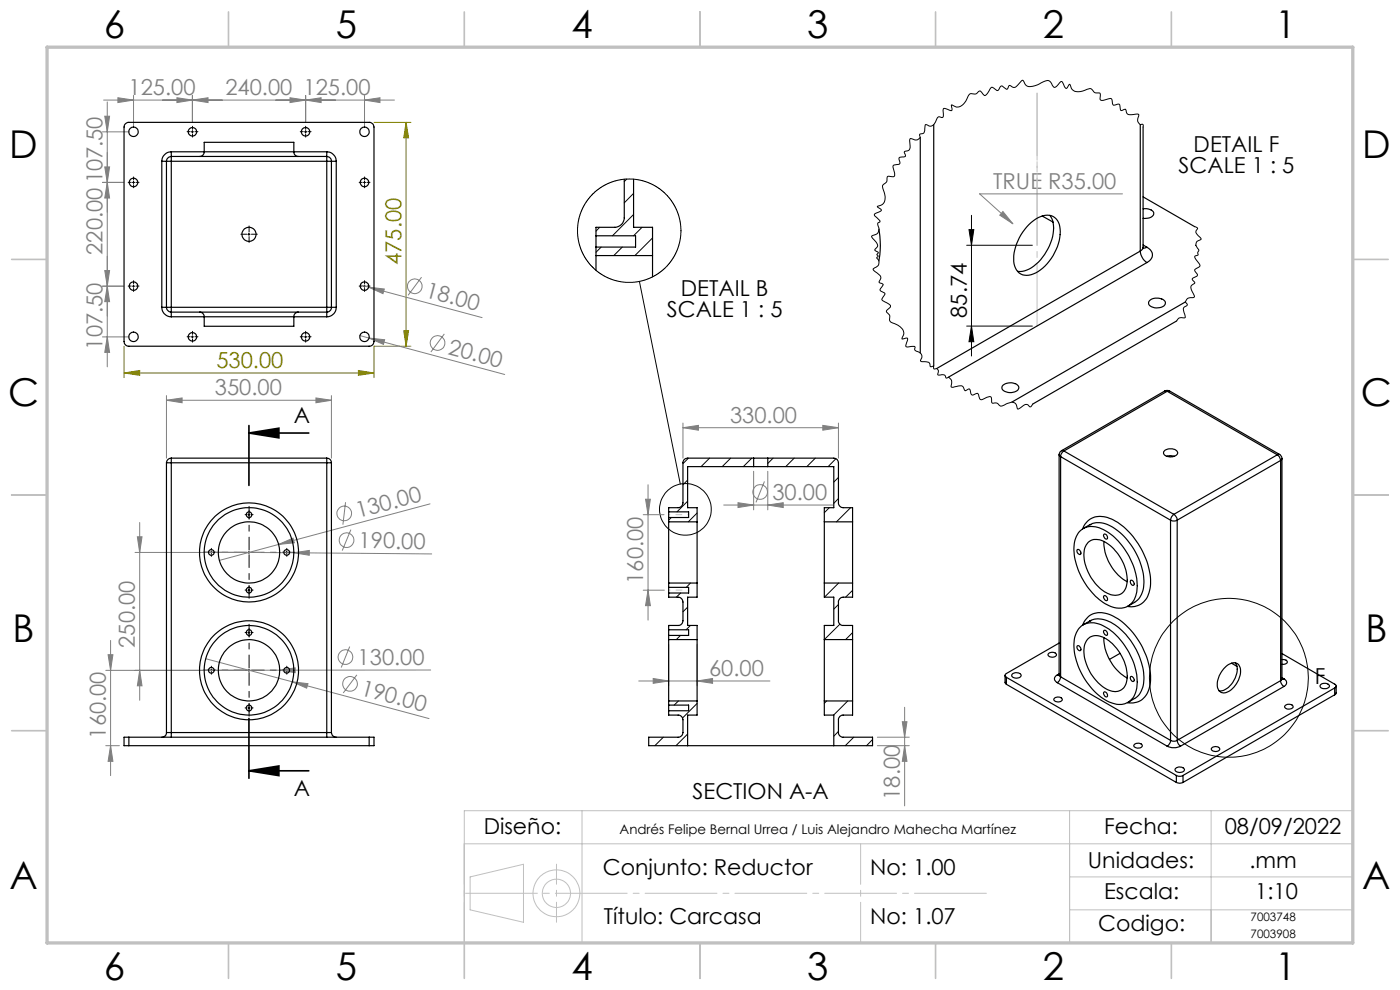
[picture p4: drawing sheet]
<svg xmlns="http://www.w3.org/2000/svg" width="297mm" height="210mm" viewBox="0 0 297 210" stroke-linecap="round" stroke-linejoin="round" font-family="sans-serif">
<g fill="none" stroke="#808080" stroke-width=".21">
<path d="M21.7 38.7h4.5M21.7 28h5.6M22 21.2h61.7M22.2 35.4h1l-.4 3.3zM22.2 24.7h1l-.4 3.3zM22.8 21.6v56.2M22.8 38.7l.4 3.3h-1zM25 20.7l3.3 .5-3.3 .6zM28.3 20.2v6.7M37.5 20.7l3.3 .5-3.3 .6zM40.8 21.2l3.3-.5v1.1zM40.8 20.2v5.6"/>
<path d="M61.5 20.7l3.3 .5-3.3 .6zM64.8 21.2l3.3-.5v1.1zM64.8 20.2v5.6M77.3 21.2l3.3-.5v1.1zM77.3 20.2v6.7M22.2 57.4h1l-.4 3.3zM89.4 58.8l-2.8 3.8M212.8 44.9l2.1 2.6-2.8-1.9zM238.1 41.1h-30.3l7.1 6.4M21.7 60.7h4.5M21.7 71.5h5.6M22.8 60.7l.4 3.3h-1z"/>
<path d="M22.8 71.5l.4 3.2h-1zM76.3 71.2l2 .5M76.4 60.5l1.8 .4M78.2 60.9l3.3 .4-.3 1zM78.2 60.9l24.1 6.5M78.3 71.7l3.3 .4-.2 1zM78.3 71.7l28.8 7.7M94.3 70.8l-2.9 3.9M35.3 84.9l3.3-.5v1zM35.3 83.9v13.3M35.3 84.9h35M67 84.4l3.3 .5-3.3 .5z"/>
<path d="M70.3 83.9v13.3M144.9 90.7l3.3-.5v1.1zM144.9 89.7v7.5M144.9 90.7h33M159.9 100v8.2M162.9 100v8.2M174.6 90.2l3.3 .5-3.3 .6zM177.9 89.7v7.5M28.6 117.2h23.2M29.1 113.9h1l-.5 3.3zM29.6 110.8v37.7M43.3 117.1l19 .2"/>
<path d="M59.1 115.5l3.1-1.3 .2 .9zM62.3 117.3l3.3-.5v1zM62.3 117.3l29.3 .2M73.3 106.5l-.6 4.8M74.4 112.4l-1.8 4.4M91.2 106.9l-44.7 12M136.5 109.2h4.4M136.9 105.9h1.1l-.5 3.3zM137.5 102.8v28.7M153.5 107.1h23.3M156.6 106.6l3.3 .5-3.3 .6zM162.2 102.1l-1.8 4.5"/>
<path d="M162.9 107.1l3.3-.5v1.1zM22.9 138.9h1.1l-.5 3.3zM23.5 135.8v28.7M43.6 139.7l18.4 4.9M74.2 137.2l-1.8 4.4M136.5 125.2h4.4M137.5 125.2l.5 3.3h-1.1zM141.9 136.7v8.7M147.9 136.7v8.7M22.4 158.2h2.9M23.5 158.2l.5 3.3h-1.1zM29.6 142.2l.5 3.3h-1z"/>
<path d="M59.3 142.2l3.3-.5v1zM59.3 142.2h-36.9M62 144.6l3.3 .4-.2 1zM62 144.6l29 7.8M75.7 143.1l-2.9 3.9M91.4 142.1l-32.1 .1M135.5 144.5h27.8M138.6 143.9l3.3 .6-3.3 .4zM147.9 144.5l3.3-.6v1zM186.1 158.2h6.8M186.1 156.4h6.8M191.4 153.1h1l-.5 3.3z"/>
<path d="M191.9 150v20.9M191.9 158.2l.5 3.3h-1z"/>
<circle cx="88" cy="60.7" r="1.55"/>
<circle cx="92.8" cy="72.8" r="1.55"/>
<circle cx="73" cy="108.9" r="1.56"/>
<circle cx="73.5" cy="114.6" r="1.55"/>
<circle cx="161.2" cy="104.4" r="1.56"/>
<circle cx="73.3" cy="139.4" r="1.56"/>
<circle cx="74.3" cy="145.1" r="1.57"/>
</g>
<g fill="none" stroke="#000" stroke-width=".21">
<path d="M28.1 38.7h.5M28.3 38.4v.5M40.6 28h.5M40.8 27.7v.5M64.6 28h.5M64.8 27.7v.5M77.1 38.7h.5M77.3 38.4v.5M52.6 49.7h.5M52.8 49.5v.4M135.6 59.7l8.7 43M205.1 52h13.9"/>
<path d="M205.6 48.7h1l-.5 3.3zM206.1 45.7v29.8M28.1 60.7h.5M28.3 60.5v.5M40.6 71.5h.5M40.8 71.2v.5M64.6 71.5h.5M64.8 71.2v.5M77.1 60.7h.5M77.3 60.5v.5M205.1 69.2h13.9M206.1 69.2l.5 3.3h-1z"/>
<path d="M44.6 117.2h.5M44.8 116.9v.5M52.6 117.2h.5M52.6 109.2h.5M52.8 108.9v.5M52.8 116.9v.5M60.6 117.2h.5M60.8 116.9v.5M52.6 125.2h.5M52.6 134.2h.5M52.8 124.9v.5M52.8 133.9v.5"/>
<path d="M44.6 142.2h.5M44.8 141.9v.5M52.6 142.2h.5M52.6 150.2h.5M52.8 141.9v.5M52.8 149.9v.5M60.6 142.2h.5M60.8 141.9v.5"/>
<circle cx="145.4" cy="108" r="5.5"/>
<circle cx="260.7" cy="143.8" r="16.9"/>
</g>
<path d="M52.8 91.9h12.7M52.8 90.3v12.7M52.8 91.9l6.4-1.1v2.1zM52.8 152.4v12.7M52.8 163.5h12.7M52.8 163.5l6.4-1v2z" fill="none" stroke="#000" stroke-width=".35"/>
<g fill="none" stroke="#c0c0c0" stroke-width=".21">
<path d="M98.5 179h188.5M123.5 172v28M226.9 172v28M256.9 172v28M287 172h-188.5v28h50M99.7 186l11.4-2.7v12.3l-11.4-2.6zM226.9 186h60.1M226.9 193h60.1"/>
<circle cx="118" cy="189.5" r="3"/>
<circle cx="118" cy="189.5" r="5"/>
</g>
<path d="M79.3 26h7.9M86.1 26v47.4M86.1 26l.6 3.2h-1zM26.3 79.1l3.3-.5v1zM26.3 73.4v6.7M26.3 79.1h53M76 78.6l3.3 .5-3.3 .5zM85.7 70.2h1l-.6 3.2zM87.2 73.4h-7.9v6.7" fill="none" stroke="#808000" stroke-width=".21"/>
<path d="M52.3 117.2h-9.2M52.8 116.7v-9.3M52.8 117.7v9.2M53.3 117.2h9.3M52.3 142.2h-9.2M52.8 141.7v-9.3M52.8 142.7v9.2M53.3 142.2h9.3" fill="none" stroke="#000" stroke-width=".21" stroke-dasharray="15.2 1.3 1.3 1.3" stroke-dashoffset="12.5"/>
<g fill="none" stroke="#000" stroke-width=".21" stroke-dasharray="15.2 1.3 1.3 1.3">
<path d="M27.8 38.7h-.6M28.3 38.2v-.7M28.3 39.2v.6M28.8 38.7h.7M40.3 27.9h-.6M40.8 27.4v-.6M40.8 28.4v.7M41.3 27.9h.7M64.3 27.9h-.6M64.8 27.4v-.6M64.8 28.4v.7M65.3 27.9h.7"/>
<path d="M76.8 38.7h-.6M77.3 38.2v-.7M77.3 39.2v.6M77.8 38.7h.7M52.3 49.7h-1.2M52.8 49.2v-1.3M52.8 50.2v1.2M53.3 49.7h1.3M27.8 60.7h-.6M28.3 60.2v-.7M28.3 61.2v.6M28.8 60.7h.7"/>
<path d="M40.3 71.4h-.6M40.8 70.9v-.6M40.8 71.9v.7M41.3 71.4h.7M64.3 71.4h-.6M64.8 70.9v-.6M64.8 71.9v.7M65.3 71.4h.7M76.8 60.7h-.6M77.3 60.2v-.7M77.3 61.2v.6M77.8 60.7h.7"/>
<path d="M44.3 117.2h-.3M44.8 116.7v-.4M44.8 117.7v.3M45.3 117.2h.4M52.3 109.2h-.3M52.8 108.7v-.4M52.8 109.7v.3M53.3 109.2h.4M60.3 117.2h-.3M60.8 116.7v-.4M60.8 117.7v.3M61.3 117.2h.4"/>
<path d="M52.3 125.2h-.3M52.3 134.2h-.3M52.8 124.7v-.4M52.8 125.7v.3M52.8 133.7v-.4M52.8 134.7v.3M53.3 125.2h.4M53.3 134.2h.4M44.3 142.2h-.3M44.8 141.7v-.4M44.8 142.7v.3M45.3 142.2h.4"/>
<path d="M52.3 150.2h-.3M52.8 149.7v-.4M52.8 150.7v.3M53.3 150.2h.4M60.3 142.2h-.3M60.8 141.7v-.4M60.8 142.7v.3M61.3 142.2h.4"/>
</g>
<path d="M98.5 179v21M182.6 200v-21" fill="none" stroke="#c0c0c0" stroke-width=".21" stroke-dasharray="15.2 1.3 1.3 1.3" stroke-dashoffset="6.6"/>
<path d="M98.5 189.5h111" fill="none" stroke="#c0c0c0" stroke-width=".21" stroke-dasharray="15.2 1.3 1.3 1.3" stroke-dashoffset="-.3"/>
<path d="M118.1 195.6v-12.3" fill="none" stroke="#c0c0c0" stroke-width=".21" stroke-dasharray="15.2 1.3 1.3 1.3" stroke-dashoffset="11"/>
<path d="M141.9 109.2h4.2" fill="none" stroke="#c0c0c0" stroke-width=".21" stroke-dasharray="15.2 1.3 1.3 1.3" stroke-dashoffset="15"/>
<path d="M142 125.2h4.1" fill="none" stroke="#c0c0c0" stroke-width=".21" stroke-dasharray="15.2 1.3 1.3 1.3" stroke-dashoffset="15.1"/>
<path d="M220 52v-32.2" fill="none" stroke="#c0c0c0" stroke-width=".21" stroke-dasharray="15.2 1.3 1.3 1.3" stroke-dashoffset="1"/>
<path d="M220 19.8v49.4" fill="none" stroke="#c0c0c0" stroke-width=".21" stroke-dasharray="15.2 1.3 1.3 1.3" stroke-dashoffset="2"/>
<g fill="none" stroke="#c0c0c0" stroke-width=".35">
<path d="M48.5 2.5v7.5M98.5 2.5v7.5M148.5 2.5v7.5M198.5 2.5v7.5M248.5 2.5v7.5M2.5 55h7.5M287 55h7.5M2.5 105h7.5M287 105h7.5M2.5 155h7.5M287 155h7.5M48.5 200v7.5"/>
<path d="M98.5 200v7.5M148.5 200v7.5M198.5 200v7.5M248.5 200v7.5"/>
</g>
<path d="M10 10h277v190h-277z" fill="none" stroke="#c0c0c0" stroke-width=".7"/>
<g fill="#000">
<path d="M205.6 48.7h1l-.5 3.3zM206.1 69.2l.5 3.3h-1z"/>
<path d="M52.8 91.9l6.4-1.1v2.1zM52.8 163.5l6.4-1v2z"/>
</g>
<path d="M136.9 105.9h1.1l-.5 3.3zM137.5 125.2l.5 3.3h-1.1z" fill="#808080"/>
<g fill="#808000">
<path d="M26.3 79.1l3.3-.5v1zM76 78.6l3.3 .5-3.3 .5z"/>
<path d="M86.1 26l.6 3.2h-1zM85.7 70.2h1l-.6 3.2z"/>
</g>
<g fill="#808080">
<path d="M59.3 142.2l3.3-.5v1z"/>
<path d="M59.1 115.5l3.1-1.3 .2 .9z"/>
<path d="M78.2 60.9l3.3 .4-.3 1z"/>
<path d="M62.3 117.3l3.3-.5v1z"/>
<path d="M25 20.7l3.3 .5-3.3 .6zM40.8 21.2l3.3-.5v1.1zM37.5 20.7l3.3 .5-3.3 .6zM64.8 21.2l3.3-.5v1.1zM61.5 20.7l3.3 .5-3.3 .6zM77.3 21.2l3.3-.5v1.1zM35.3 84.9l3.3-.5v1zM67 84.4l3.3 .5-3.3 .5zM144.9 90.7l3.3-.5v1.1zM174.6 90.2l3.3 .5-3.3 .6zM138.6 143.9l3.3 .6-3.3 .4zM147.9 144.5l3.3-.6v1zM156.6 106.6l3.3 .5-3.3 .6zM162.9 107.1l3.3-.5v1.1zM212.8 44.9l-.7 .7 2.8 1.9z"/>
<path d="M22.8 60.7l.4 3.3h-1zM22.2 35.4h1l-.4 3.3z"/>
<path d="M22.2 57.4h1l-.4 3.3zM22.8 71.5l.4 3.2h-1zM22.2 24.7h1l-.4 3.3zM22.8 38.7l.4 3.3h-1zM22.9 138.9h1.1l-.5 3.3zM23.5 158.2l.5 3.3h-1.1zM29.1 113.9h1l-.5 3.3zM29.6 142.2l.5 3.3h-1zM191.4 153.1h1l-.5 3.3zM191.9 158.2l.5 3.3h-1z"/>
<path d="M78.3 71.7l3.1 1.4 .2-1zM62 144.6l3.1 1.4 .2-1z"/>
</g>
<g fill="none" stroke="#000" stroke-width=".25">
<path d="M26.5 26.4l.6-.4h51.2a1.02 1.02 0 0 1 1 .9v45.6a1.02 1.02 0 0 1-1 .9h-51a1.02 1.02 0 0 1-1-.9v-45.6zM34.3 34.2h1M34.3 34.2v31M35.3 34.2h1M35.3 34.2v31M36.3 33.2v1M36.3 33.2a1.09 1.09 0 0 0-1 1M36.3 32.2v1M36.3 32.2a2.03 2.03 0 0 0-2 2M36.3 34.2v31M36.3 34.2h33M36.3 33.2h33"/>
<path d="M36.3 32.2h7M43.3 32.2a.96 .96 0 0 1-1 1M43.3 32.2v-2h19v2M43.3 32.2h19M62.3 32.2a.96 .96 0 0 0 1 1M62.3 32.2h7M69.3 34.2h1M69.3 33.2a1.02 1.02 0 0 1 1 1M69.3 33.2v1M69.3 32.2v1M69.3 32.2a2.03 2.03 0 0 1 2 2M69.3 34.2v31"/>
<path d="M70.3 34.2h1M70.3 34.2v31M71.3 34.2v31M132.4 38v8.2a2.05 2.05 0 0 1-2 2h-4v1.8M134.4 38v10.2h4v6M195.2 29.2v45.7M198.1 26.4v51.2M241.9 26.4v26.9M242.5 26.9v25.5M126.4 54.2v3.1M126.4 50v2.4M126.4 54.2h12"/>
<path d="M126.4 52.4v1.8M126.4 50h8.4v2.4h-8.4M138.4 54.2v4.5M186.5 48.6a19 19 0 0 1-.1 6.7M218.3 47.7a5.3 5.3 0 0 1 4.7-2 3.5 3.5 0 0 1 1.9 4.1 10.3 10.3 0 0 1-6.1 8.5 2.78 2.78 0 0 1-3.7-2.9 10.6 10.6 0 0 1 3.2-7.7zM221.1 45.8l2.3 1.3M222.7 45.7a6.5 6.5 0 0 1-.1 6.4 9 9 0 0 1-5.7 5.5h-1M241.9 53.3a3.2 3.2 0 0 0 1.4 2.4M241.9 53.3l-43.2 24.9M242.5 52.4l.1 .3M242.5 44.3a2.22 2.22 0 0 1 2.3 .8 1.31 1.31 0 0 1-1.6 1.2h-.7M242.5 52.4l-.1 .5-.5 .4"/>
<path d="M242.5 41.8l10.9 6.3M242.5 52l.8 .4M243.3 52.4a1.71 1.71 0 0 1 1.2 1.7 1.71 1.71 0 0 1-1.2 1.6M243.3 52.4l-.8 .2M243.3 55.7l-42.1 24.3M34.3 65.2h1M34.3 65.2a1.98 1.98 0 0 0 2 2M35.3 65.2h1M35.3 65.2a1.09 1.09 0 0 0 1 1M36.3 65.2v1M36.3 66.2v1M36.3 66.2h33"/>
<path d="M36.3 65.2h33M36.3 67.2h7M42.3 66.2a.96 .96 0 0 1 1 1M43.3 67.2v2h19v-2M43.3 67.2h19M62.3 67.2h7M63.3 66.2a.96 .96 0 0 0-1 1M69.3 65.2h1M69.3 65.2v1M69.3 66.2v1M70.3 65.2a1.02 1.02 0 0 1-1 1M70.3 65.2h1"/>
<path d="M71.3 65.2a1.98 1.98 0 0 1-2 2M243.9 63.7a2.37 2.37 0 0 1 3.3 .4 1.26 1.26 0 0 1-1.5 1.2 1.71 1.71 0 0 1-2-1zM249.6 68.1l-30.5 17.6M251.5 64.1l-36.8 21.2M35.3 98.2h1M35.3 98.2v57.2M36.3 97.2v1M36.3 97.2a1.02 1.02 0 0 0-1 1M36.3 98.2v57.2M36.3 98.2h33M36.3 97.2h33M69.3 97.2v1"/>
<path d="M69.3 98.2h1M69.3 97.2a.96 .96 0 0 1 1 1M69.3 98.2v57.2M70.3 98.2v57.2M159.9 99h3M159.9 97.2h3M159.9 97.2h-14a.96 .96 0 0 0-1 1v8.5a1.09 1.09 0 0 1-1 1h-2v.9M159.9 99h-14v8.7h2v3M159.9 97.2v1.8M162.9 97.2h14a.96 .96 0 0 1 1 1v8.5a1.02 1.02 0 0 0 1 1h2v3M162.9 99h14v8.7h-2v3M162.9 97.2v1.8"/>
<path d="M212.8 81.7a2.35 2.35 0 0 1 3.3 .3 1.3 1.3 0 0 1-1.5 1.3 1.81 1.81 0 0 1-2.1-1zM224.7 96.5l.3 .4M224.7 96.5v46.7M225 96.9l23.3 13.4M225 96.9v46.7M225.2 95.6l-.3 .2-.2 .7M225.2 95.6l.5 .1M225.7 95.7a1.47 1.47 0 0 0-.7 1.2M225.7 95.7l23.3 13.4M247.1 95.6a1.91 1.91 0 0 1 2.7 .4 1.67 1.67 0 0 1-2.4 .8 .67 .67 0 0 1-.5-.5 .67 .67 0 0 1 .2-.7zM247.1 82.9h1M247.1 82.9l.5 .1"/>
<path d="M247.1 82.9l-21.9 12.7M247.5 96.8l.6-.1 1 .1M247.6 83l-21.9 12.7M247.6 83l23.4 13.5M247.6 96.8h.1M248.1 82.9l-.5 .1M248.1 82.9l23.4 13.5M271 96.5l.5 .5 .2 .7M271 96.5l-22 12.6M271.5 96.4l.4 .5 .1 .4M271.5 96.4l-.5 .1M271.7 97.7l-22 12.6"/>
<path d="M271.7 97.7v46.7M272 97.3l-.3 .4M272 97.3v46.7M141.9 110.7v13M141.9 108.6v1.2M141.9 110.7h6M141.9 109.8v.9M141.9 108.6h4.2v1.2h-4.2M147.9 110.7v13M174.9 110.7v13M174.9 110.7h6M180.9 110.7v13"/>
<path d="M228.5 116.6a.64 .64 0 0 1 .7 .3 .64 .64 0 0 1-.1 .7 .8 .8 0 0 1-.6-1zM229.2 112.6a4.2 4.2 0 0 1 5.2-.1 14.4 14.4 0 0 1 6.8 12.7 3.8 3.8 0 0 1-5.9 3.3 14.4 14.4 0 0 1-7.4-13.2 4.7 4.7 0 0 1 1.3-2.7zM229.7 112.2a4 4 0 0 1 5.7-2.2 14.9 14.9 0 0 1 7.7 8.6 10.1 10.1 0 0 1 .2 8.2 3.9 3.9 0 0 1-4.1 1.8M230.8 115.1a3.4 3.4 0 0 1 4.5 .5 9.5 9.5 0 0 1 3.7 8.5 2.56 2.56 0 0 1-4 1.8 9.7 9.7 0 0 1-4.9-9.5zM231.2 111.3h.1M231.2 111.3a5.2 5.2 0 0 1 5.7 1.1 14.5 14.5 0 0 1 5.7 12.2 4.5 4.5 0 0 1-1.9 3.2l-1.4 .8M231.2 111.3l-1.4 .8M234.2 114.9a10 10 0 0 0 4.9 8.5M234.3 113.3a.68 .68 0 0 1 .5 1.1 .71 .71 0 0 1-.5-1.1zM248.3 110.3a1.5 1.5 0 0 0 1.4 0M248.3 110.3v46.7M249 109.1a1.6 1.6 0 0 0-.7 1.2"/>
<path d="M249 109.1a1.6 1.6 0 0 1 .7 1.2M249.7 110.3v46.7M141.9 135.7v13M141.9 125.8v.9h2a1.09 1.09 0 0 1 1 1v4a1.02 1.02 0 0 1-1 1h-2v.9M141.9 124.6v1.2M141.9 133.6v1.2M141.9 123.7h6M141.9 135.7h6M141.9 123.7v.9M141.9 134.8v.9M141.9 124.6h4.2v1.2h-4.2M141.9 133.6h4.2v1.2h-4.2"/>
<path d="M147.9 135.7v13M147.9 123.7v3h-2v6h2v3M174.9 135.7v13M174.9 123.7v3h2v6h-2v3M174.9 123.7h6M174.9 135.7h6M180.9 123.7v3h-2a1.02 1.02 0 0 0-1 1v4a.96 .96 0 0 0 1 1h2v3M180.9 135.7v13M222.4 138.7l.1-.1a.98 .98 0 0 1 1.6 .4 1.05 1.05 0 0 1-1.8-.2zM224.7 136.4l-11.2 6.5a.43 .43 0 0 0-.3 .4 .43 .43 0 0 0 .3 .4M228.5 137a.61 .61 0 0 1 .7 .3 .61 .61 0 0 1-.1 .7h-.1a.78 .78 0 0 1-.5-1zM229.2 133a4.5 4.5 0 0 1 5.6 .2 14.5 14.5 0 0 1 6.4 12.3 3.8 3.8 0 0 1-5.5 3.5 14.1 14.1 0 0 1-7.5-9.3 6.8 6.8 0 0 1 1-6.7z"/>
<path d="M229.7 132.6a4 4 0 0 1 5.7-2.3 15.7 15.7 0 0 1 8.4 10.9 7.3 7.3 0 0 1-1.2 6.9 3.8 3.8 0 0 1-3.4 .9M230.8 135.5a3.1 3.1 0 0 1 4.2 .2 9.7 9.7 0 0 1 4 8.8 2.59 2.59 0 0 1-4 1.8 9.7 9.7 0 0 1-4.9-9.5zM231.2 131.7h.1M231.2 131.7a5.2 5.2 0 0 1 5.7 1.1 14.6 14.6 0 0 1 5.7 12.1 4.3 4.3 0 0 1-1.9 3.3l-1.4 .8M231.2 131.7l-1.4 .8M234.2 126.4a.63 .63 0 0 1 .6 .3 .63 .63 0 0 1 0 .7 .75 .75 0 0 1-.6-1zM234.2 133.7a.65 .65 0 0 1 .6 .4 .65 .65 0 0 1 0 .7 .8 .8 0 0 1-.6-1.1zM234.2 135.3a10 10 0 0 0 4.9 8.5M237.6 138.6l-2.2 1.3M239.9 123.1a.65 .65 0 0 1 .6 .4 .65 .65 0 0 1-.1 .7 .76 .76 0 0 1-.5-1.1zM272 138.6l11.1 6.5a.42 .42 0 0 1 .4 .4 .42 .42 0 0 1-.4 .4M272 139.9a.7 .7 0 0 1 .7 .1 .7 .7 0 0 1 .3 .6l-.3 .3h-.7"/>
<path d="M27.3 156.4h-1v1.8h1M27.3 156.4v1.8M27.3 156.4h51M27.3 158.2h51M35.3 155.4a.96 .96 0 0 1-1 1M35.3 155.4h1M36.3 155.4v1M36.3 155.4h33M69.3 155.4v1M69.3 155.4h1M70.3 155.4a1.02 1.02 0 0 0 1 1M78.3 156.4h1v1.8h-1"/>
<path d="M78.3 156.4v1.8M141.9 149.6v1.2M141.9 148.7h6M141.9 148.7v.9M141.9 149.6h4.2v1.2h-4.2M147.9 148.7v3h-2v6.5M174.9 148.7v3h2v6.5M174.9 148.7h6M180.9 148.7v3h-2a.96 .96 0 0 0-1 1v2.7a.96 .96 0 0 0 1 1h6.2v1.8h-47.5v-1.8h6.3a1.02 1.02 0 0 0 1-1v-2.7a1.02 1.02 0 0 0-1-1h-2v-.9M213.2 143.3v1.5l.3 .4M213.5 143.7l36.1 20.8M213.5 143.7v1.5"/>
<path d="M213.5 145.2l36.1 20.8M214.8 142.9a1.11 1.11 0 0 1 1.8 .5 1.14 1.14 0 0 1-2-.2zM223.6 148.2l.1-.1a.98 .98 0 0 1 1.7 .4 1.05 1.05 0 0 1-1.8-.2zM224.3 143.2a.85 .85 0 0 0-.6 .8 .85 .85 0 0 0 .6 .8M224.3 143.2l.4 .1M224.3 144.8l23.3 13.5M224.7 143.2l-.1 .1M224.7 143.2l.3 .4M224.7 142.9l-.4 .3M225 143.6a1.6 1.6 0 0 1-.7 1.2M225 143.6l23.3 13.4M234.2 146.8a.63 .63 0 0 1 .6 .3 .63 .63 0 0 1 0 .7 .75 .75 0 0 1-.6-1z"/>
<path d="M239.9 143.5a.63 .63 0 0 1 .6 .4 .63 .63 0 0 1-.1 .7h-.1a.79 .79 0 0 1-.4-1.1zM240.7 157.9l.1-.1a.99 .99 0 0 1 1.5 .5 1.05 1.05 0 0 1-1.8-.2zM247.6 158.3a3.3 3.3 0 0 0 2.8 0M248.3 157a1.5 1.5 0 0 0 1.4 0M248.3 157a1.6 1.6 0 0 1-.7 1.3M249.7 157a1.6 1.6 0 0 0 .7 1.3M257 158.7l.1-.1a.98 .98 0 0 1 1.7 .4 1.05 1.05 0 0 1-1.8-.2zM259.6 141.8a2.48 2.48 0 0 1 3-1 3.1 3.1 0 0 1 0 3.8 3.6 3.6 0 0 1-3.4 2.3 2.33 2.33 0 0 1-.6-3.3zM261.3 140.7l1.1 .6M262.1 140.6a4 4 0 0 1-.8 4.5 3.1 3.1 0 0 1-2.7 1.4M271.7 144.4a1.6 1.6 0 0 0 .7 1.2M271.7 144.4l-22 12.6"/>
<path d="M272 144v.1M272 144l-.3 .4M272 143.7l.4 .3M272.4 144a.86 .86 0 0 1 .5 .8 .86 .86 0 0 1-.5 .8M272.4 144l-.4 .1M272.4 145.6l-22 12.7M272.7 149.6a1.01 1.01 0 0 1 1.6 .4 1.09 1.09 0 0 1-1.8-.1zM280.1 145.3a1.24 1.24 0 0 1 1.9 .2 1.22 1.22 0 0 1-2 .1zM283.1 145.9l-32.1 18.6M283.1 145.9v1.5M283.1 147.4l-32.1 18.6M283.5 145.5v1.5l-.4 .4"/>
<path d="M249.4 163a1.3 1.3 0 0 1 1.9 .3 1.13 1.13 0 0 1-1 .6 1.13 1.13 0 0 1-1-.7zM249.6 166a1.5 1.5 0 0 0 1.4 0M249.6 164.5a1.5 1.5 0 0 0 1.4 0M249.6 164.5v1.5M251 164.5v1.5"/>
<circle cx="28.3" cy="27.9" r="1"/>
<circle cx="28.3" cy="38.7" r=".89"/>
<circle cx="40.8" cy="27.9" r=".9"/>
<circle cx="64.8" cy="27.9" r=".9"/>
<circle cx="77.3" cy="27.9" r="1"/>
<circle cx="77.3" cy="38.7" r=".89"/>
<circle cx="52.8" cy="49.7" r="1.5"/>
<circle cx="28.3" cy="71.4" r="1"/>
<circle cx="28.3" cy="60.7" r=".9"/>
<circle cx="40.8" cy="71.4" r=".9"/>
<circle cx="64.8" cy="71.4" r=".9"/>
<circle cx="77.3" cy="71.4" r="1"/>
<circle cx="77.3" cy="60.7" r=".9"/>
<circle cx="44.8" cy="117.2" r=".6"/>
<circle cx="52.8" cy="109.2" r=".59"/>
<circle cx="52.8" cy="117.2" r="9.5"/>
<circle cx="52.8" cy="117.2" r="6.5"/>
<circle cx="52.8" cy="117.2" r="10.5"/>
<circle cx="60.8" cy="117.2" r=".6"/>
<circle cx="52.8" cy="134.2" r=".6"/>
<circle cx="52.8" cy="125.2" r=".6"/>
<circle cx="44.8" cy="142.2" r=".61"/>
<circle cx="52.8" cy="150.2" r=".6"/>
<circle cx="52.8" cy="142.2" r="10.5"/>
<circle cx="52.8" cy="142.2" r="9.5"/>
<circle cx="52.8" cy="142.2" r="6.5"/>
<circle cx="60.8" cy="142.2" r=".61"/>
</g>
<g fill="none" stroke="#000" stroke-width=".21">
<path d="M133 38l-.6 .5M242.5 26.9l-.1-.5a.96 .96 0 0 1-1-.5 .96 .96 0 0 1 .1-1.1l.1-.5-.2-.1-1.7 .1a.85 .85 0 0 1-.8-1 .64 .64 0 0 0-1 .2 1.2 1.2 0 0 1-.4-1.3l-.2-.1-1.1 .2-.5-1.4-1.3 .3a.71 .71 0 0 1-1-.1l-.1-1.4a1.51 1.51 0 0 1-1.7-.8l-.5-.1a5.1 5.1 0 0 1-3.1 .6 2.33 2.33 0 0 1-1.1-1.5l-.7 .9-.4-.4-.4-1-.3-.1-1.3 1.2-.4-.1-.7-1.2a1.69 1.69 0 0 0-1.9 .4 3.4 3.4 0 0 1-3.1 .6l-.7-1.2-.3 .2-.8 .8a.99 .99 0 0 1-1.7 .1l-.1 .1-.5 .7-1.2-.7-.8 1-1.1-.7a2.36 2.36 0 0 0-1.1 1.4l-.4 .4-1.1-1-.3 .1a1.2 1.2 0 0 1-1.6 .5l-.4 .1a5.2 5.2 0 0 1-1.8 2.5 2.25 2.25 0 0 1-1.9-.2l-.1 .1a.86 .86 0 0 1 0 1.1l-1.4-.5-.3 .2a2.18 2.18 0 0 1-.2 1.7l-.7-.1-.3 .1a2.34 2.34 0 0 1-1.6 1.9l-.9-.4-.2 .9a.89 .89 0 0 1-1.1 1.2l.1 .7a1.31 1.31 0 0 1-1.9 .2l-.3 .2a3.4 3.4 0 0 1-.2 2.3l-.9 .2-.1 .3 .3 .7-.7 .2a.58 .58 0 0 0-.7 .3 .58 .58 0 0 0 .2 .7v.3l-.2 .2-.5 .1a.62 .62 0 0 0-.8 .3 .62 .62 0 0 0 .2 .8l.2 1.3-.3 .2h-.5a.58 .58 0 0 0-.7 0 .58 .58 0 0 0-.1 .7 1.2 1.2 0 0 1-.9 1 2.8 2.8 0 0 0 .4 2 1.91 1.91 0 0 1-1.6 2.6l.9 .7-.1 .3-1.4 .7 .1 .3 1.1 1v.3l-.4 .2-.1 .3a1.49 1.49 0 0 1-1.1 2.3l-.2 .3 .1 .1 .9 1.1a.95 .95 0 0 1-.3 1.5l.3 .4a.35 .35 0 0 1 .4 .3 .35 .35 0 0 1-.3 .4l.3 .4-.3 .3a1.26 1.26 0 0 1 .4 1.3 1.26 1.26 0 0 1-1 .9l-.2 .2 .1 .2 1.1 .9a.97 .97 0 0 1 .1 1.6l.1 .2 .8 .3-.7 1.1 .1 .3 .8 .4 .1 .3-.6 1.1 .2 .3a3 3 0 0 1 1.6 1.2l-.8 .8v.3a1.65 1.65 0 0 1 .6 1.9 1.21 1.21 0 0 0 1.1 .6 2.17 2.17 0 0 1 1.8 2.5l-.3 .7 .2 .1a1.02 1.02 0 0 1 1-.1l-.3 1.5v.2l.3 .1a1.66 1.66 0 0 1 1.6 .1 .61 .61 0 0 0 0 .6 .61 .61 0 0 0 .6 .3 1.09 1.09 0 0 1 .6 1.8l.1 .3a2.57 2.57 0 0 1 1.8 .4l.1 .6 .2 .1 .6-.2 .1 .7a.66 .66 0 0 1 .8 .2 .66 .66 0 0 1-.1 .8l.1 .2h.5a.76 .76 0 0 1 1.2 .7l.5-.2a1.47 1.47 0 0 1 .6 1.9l.2 .3 .9-.2a1.09 1.09 0 0 1 1.2-.1 1.09 1.09 0 0 1 .6 .9l1-.3 .3 1 .3 .3 1-.4 .2 .2 .3 1 .3 .2 2-.7 .2 .2 .1 1.1 .2 .1a1.23 1.23 0 0 1 1.5 .5l.5 .1 1.6-.7a1.11 1.11 0 0 1 1.6 1.2l.2 .2 .8-.6a1 1 0 0 1 1.7 .1l.6-.6M127.2 48.2l-.8 .8M127.5 52.4l-1.1 1.1M132 52.4l-1.8 1.8M134.4 41l-2 2M134.4 45.5l-4.5 4.5M136.2 48.2l-1.8 1.8M138.4 50.5l-3.7 3.7M253.4 48.1l.7 .4a.92 .92 0 0 0 .1 1.5l.6 .7a1.56 1.56 0 0 0-1.1 1.3l.4 .7a.62 .62 0 0 1 0 1v.4l-.6 .2-.1 .2 1.1 1.5 .1 .4-1.1 .8v.3l.5 .8-.1 .3-1 .6 .5 .7v.2a1 1 0 0 0-.8 .7 1 1 0 0 0 .3 1l.5 1.1-.1 .2h-.4a1.14 1.14 0 0 0-1.4 1l.3 .3v.4a1.01 1.01 0 0 0-.6 1.6l.2 1a1.81 1.81 0 0 0-1.6 .4l-.2 .3M146 97.2l-1.1 1.1M150.5 97.2l-1.8 1.8"/>
<path d="M155 97.2l-1.8 1.8M159.5 97.2l-1.8 1.8M164 97.2l-1.1 1.1M168.5 97.2l-1.8 1.8M173 97.2l-1.8 1.8M177.3 97.3l-1.6 1.7M142.4 109.8l-.5 .5M145.9 101.8l-1 1M145.9 106.3l-2.3 2.3M147.9 108.8l-1.9 1.9M175.9 107.7l-1 1.1M177.9 101.3l-1 1"/>
<path d="M177.9 105.8l-1 1M180.4 107.7l-3 3M142 132.7l-.1 .1M142 123.7l-.1 .1M144.4 134.8l-.9 .9M144.4 125.8l-.9 .9M145.9 128.8l-1 1M146.5 123.7l-.9 .9M146.5 132.7l-.9 .9M177.9 128.2l-1 1M177.9 123.7l-3 3M178.2 132.4l-3.3 3.3"/>
<path d="M180.9 125.2l-1.5 1.5M180.9 134.2l-1.5 1.5M140.7 156.4l-1.8 1.8M143.9 148.7l-.9 .9M145.9 155.7l-2.5 2.5M147.9 149.2l-3.1 3.1M175.4 148.7l-.5 .5M177.9 155.1l-1 1.1M179.8 148.7l-3 3M181.1 156.4l-1.8 1.8M185.1 156.9l-1.3 1.3"/>
<circle cx="133.5" cy="48.9" r="11"/>
</g>
<g font-size="8.1">
<text x="22" y="8">6</text>
<text x="71.2" y="8">5</text>
<text x="121.2" y="8">4</text>
<text x="171.3" y="8">3</text>
<text x="221.3" y="8">2</text>
<text x="270.5" y="8">1</text>
<text x="2" y="33.6">D</text>
<text x="289" y="33.6">D</text>
<text x="1.7" y="86.1">C</text>
<text x="288.7" y="86.1">C</text>
<text x="2.7" y="136.1">B</text>
<text x="289.7" y="136.1">B</text>
<text x="2" y="188.6">A</text>
<text x="289" y="188.6">A</text>
<text x="22" y="208">6</text>
<text x="71.2" y="208">5</text>
<text x="121.2" y="208">4</text>
<text x="171.3" y="208">3</text>
<text x="221.3" y="208">2</text>
<text x="270.5" y="208">1</text>
</g>
<g font-size="4.7" fill="#808080">
<text x="27.3" y="20.2">125.00</text>
<text x="47.8" y="20.2">240.00 125.00</text>
<text x="210.7" y="40.1">TRUE R35.00</text>
<text x="21.7" y="54.1" transform="rotate(-90 21.7 54.1)">220.00 107.50</text>
<text x="90" y="63" transform="rotate(15 90 63)">18.00</text>
<text x="21.7" y="74.2" transform="rotate(-90 21.7 74.2)">107.50</text>
<text x="94.9" y="75.1" transform="rotate(15 94.9 75.1)">20.00</text>
<text x="45.6" y="83.9">350.00</text>
<text x="154.9" y="89.7">330.00</text>
<text x="163.9" y="106.1">30.00</text>
<text x="76" y="109.9" transform="rotate(-15 76 109.9)">130.00</text>
<text x="76.1" y="116.3">190.00</text>
<text x="136.5" y="123.8" transform="rotate(-90 136.5 123.8)">160.00</text>
<text x="28.6" y="137.4" transform="rotate(-90 28.6 137.4)">250.00</text>
<text x="75.9" y="141.1">130.00</text>
<text x="150.4" y="143.4">60.00</text>
<text x="76.3" y="147.4" transform="rotate(15 76.3 147.4)">190.00</text>
<text x="22.5" y="156.7" transform="rotate(-90 22.5 156.7)">160.00</text>
<text x="190.9" y="169.6" transform="rotate(-90 190.9 169.6)">18.00</text>
</g>
<g font-size="4.7">
<text x="253.2" y="32.2">DETAIL F</text>
<text x="250" y="36.7">SCALE 1 : 5</text>
<text x="144.5" y="62.8">DETAIL B</text>
<text x="141.5" y="67.3">SCALE 1 : 5</text>
<text x="205.1" y="67.4" transform="rotate(-90 205.1 67.4)">85.74</text>
<text x="62.3" y="89.7">A</text>
<text x="278.9" y="145.1">F</text>
<text x="62.3" y="168.9">A</text>
<text x="146.9" y="169.5">SECTION A-A</text>
<text x="102.6" y="176.9">Diseño:</text>
<text x="234.2" y="176.9">Fecha:</text>
<text x="259.8" y="176.9">08/09/2022</text>
<text x="127.9" y="185.6">Conjunto: Reductor</text>
<text x="184.6" y="185.6">No: 1.00</text>
<text x="230.8" y="184.2">Unidades:</text>
<text x="265.1" y="184.2">.mm</text>
<text x="234.2" y="190.7">Escala:</text>
<text x="266.3" y="190.7">1:10</text>
<text x="128.1" y="195.9">Título: Carcasa</text>
<text x="184.6" y="195.9">No: 1.07</text>
<text x="233" y="197.5">Codigo:</text>
</g>
<g font-size="4.7" fill="#808000">
<text x="85.2" y="56.2" transform="rotate(-90 85.2 56.2)">475.00</text>
<text x="45.9" y="78.1">530.00</text>
</g>
<text font-size="2.8" x="131.4" y="176.9">Andrés Felipe Bernal Urrea / Luis Alejandro Mahecha Martínez</text>
<g font-size="2.5">
<text x="265.3" y="195.4">7003748</text>
<text x="265.3" y="198.9">7003908</text>
</g>
</svg>
